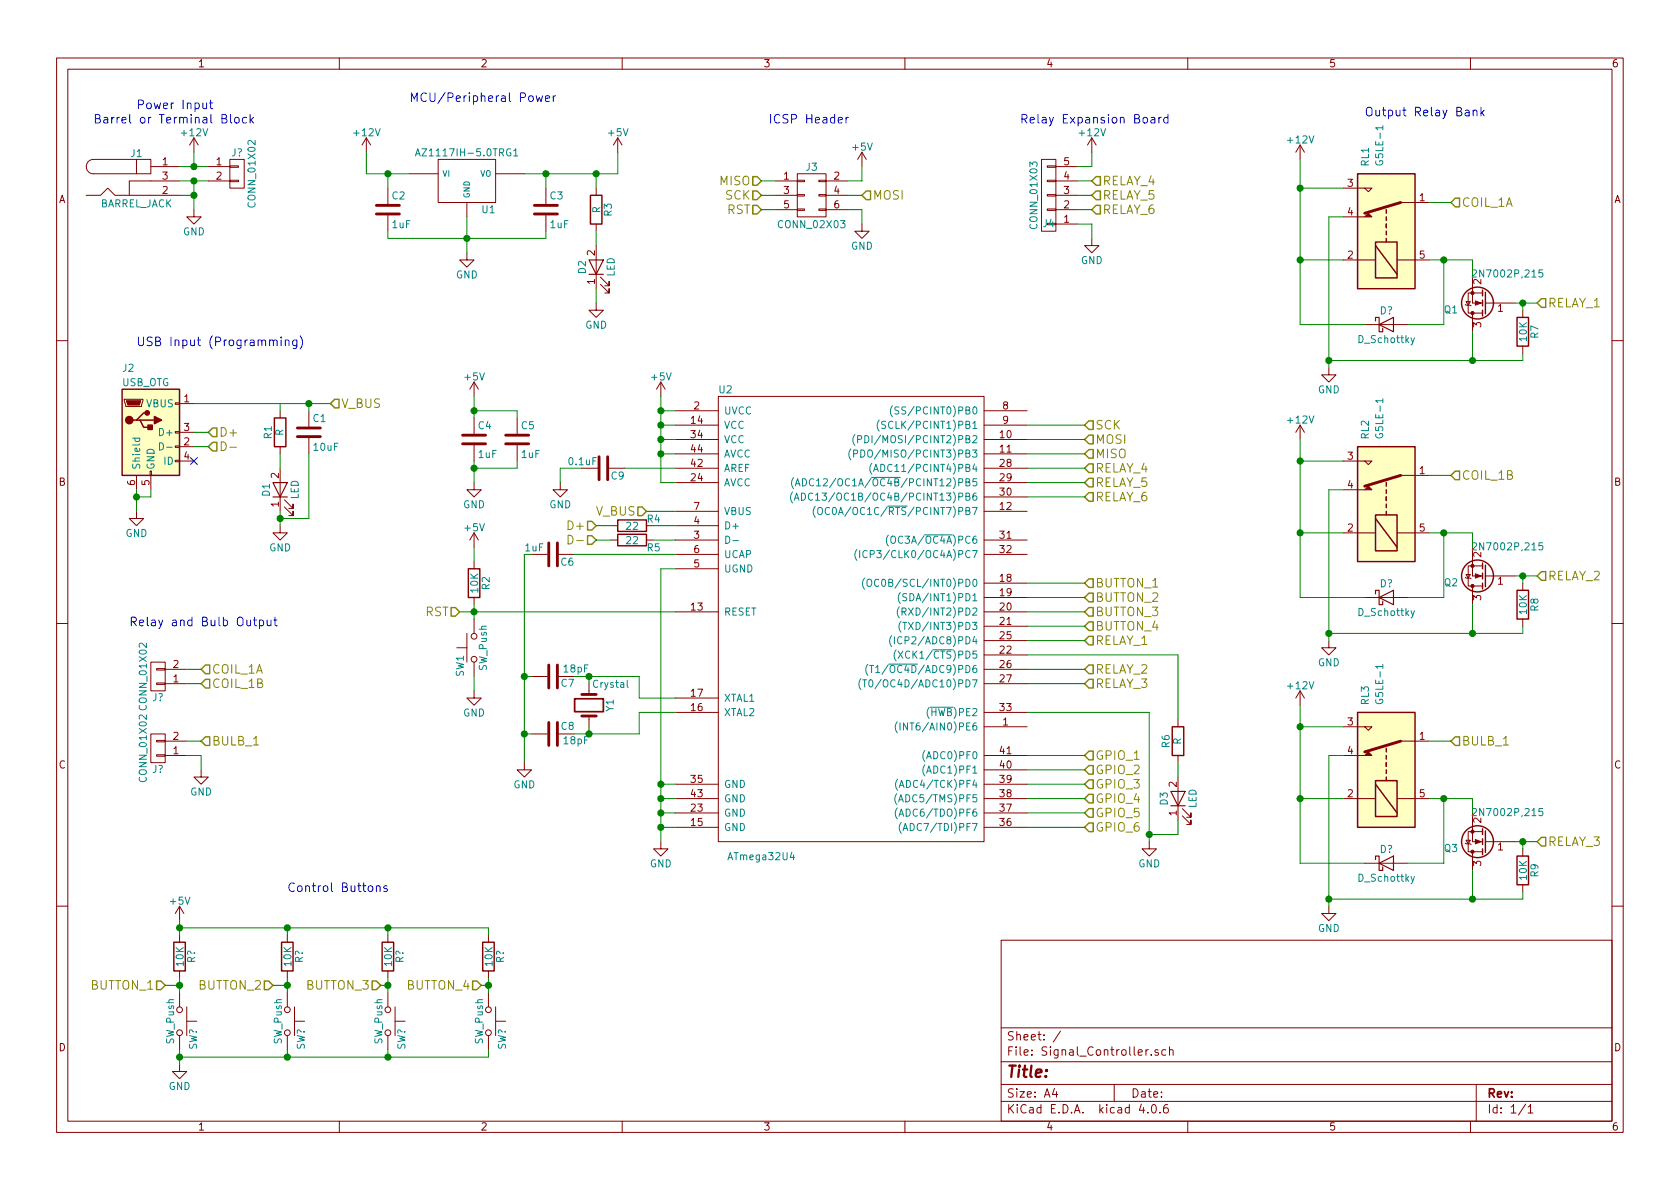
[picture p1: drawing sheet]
<svg xmlns="http://www.w3.org/2000/svg" width="297mm" height="210mm" viewBox="0 0 297 210" stroke-linecap="round" stroke-linejoin="round" font-family="sans-serif">
<g fill="none" stroke="#840000" stroke-width=".18">
<path d="M10 10.3h277v189.9h-277zM12 12.2h273v186.1h-273zM60 10.3v1.9M110 10.3v1.9M160 10.3v1.9M210 10.3v1.9M260 10.3v1.9M15.2 34.5h2.6l1.2-1.2 1.3 1.2h11.4M24.1 28.2h2.6v2.5h-2.6zM24.1 28.2h-7.6a1.27 1.27 0 0 0-1.2 1.3 1.27 1.27 0 0 0 1.2 1.2h7.6M26.7 29.5h5M31.7 32h-8.8v2.5"/>
<path d="M34.3 37.1v1.2h1.3l-1.3 1.3-1.3-1.3h1.3M34.3 24.4l-.8 1.2M34.3 24.4v2.5M34.3 24.4l.8 1.2M36.8 29.5h3.8M36.8 32h3.8M40.6 31.9h1.6v.2h-1.6zM40.6 29.3h1.6v.3h-1.6zM40.6 28.2h2.6v5.1h-2.6zM64.8 24.4l-.8 1.2M64.8 24.4v2.5M64.8 24.4l.7 1.2"/>
<path d="M68.6 33.3v2.8M68.6 38.1v2.8M72.4 30.7h5.1M77.5 28.2h10.1v7.6h-10.1zM82.5 35.8v2.5M87.6 30.7h5.1M96.5 33.3v2.8M96.5 38.1v2.8M105.4 33.3v1.2M105.4 39.6v1.3M109.2 24.4l-.7 1.2M109.2 24.4v2.5"/>
<path d="M109.2 24.4l.8 1.2M137.2 34.5h3.8M137.2 32h3.8M137.2 37.1h3.8M141 37h1.2v.2h-1.2zM141 34.4h1.2v.3h-1.2zM141 31.9h1.2v.2h-1.2zM141 30.7h5v7.6h-5zM144.8 37h1.2v.2h-1.2zM144.8 34.4h1.2v.3h-1.2zM144.8 31.9h1.2v.2h-1.2zM146 34.5h3.9"/>
<path d="M146 32h3.9M146 37.1h3.9M152.4 39.6v1.3h1.3l-1.3 1.3-1.3-1.3h1.3M152.4 26.9l-.8 1.3M152.4 26.9v2.6M152.4 26.9l.8 1.3M184.1 28.2h2.6v12.7h-2.6zM185.2 29.3h1.5v.3h-1.5zM185.2 31.9h1.5v.2h-1.5zM185.2 34.4h1.5v.3h-1.5zM185.2 37h1.5v.2h-1.5zM186.7 29.5h3.8"/>
<path d="M186.7 34.5h3.8M186.7 32h3.8M186.7 37.1h3.8M186.7 39.6h3.8M193 24.4l-.7 1.2M193 24.4v2.5M193 24.4l.8 1.2M229.9 25.6l-.8 1.3M229.9 25.6v2.6M229.9 25.6l.7 1.3M237.5 38.3h3.8M237.5 33.3h3.8"/>
<path d="M241.3 33.3h1.3l-.7 .6zM247.6 35.8h5.1M82.5 44.7v1.3h1.3l-1.3 1.2-1.2-1.2h1.2M105.4 53.6v1.3h1.3l-1.3 1.2-1.3-1.2h1.3M105.4 43.4v7.6M106.2 50.3l1.5 1.5v-.8v.8h-.8M106.2 49l1.5 1.5v-.7v.7h-.8M193 42.2v1.2h1.3l-1.3 1.3-1.2-1.3h1.2M237.5 46h5.7M241.3 57.4h7.6M247 46h5.7M259.1 53.8l.1 .2h.8l.1 .1"/>
<path d="M259.2 53.3h.8l-.4 .7zM260.3 48.5v5.1h1.8M260.3 55.4h1.8M260.3 55.4v3.3M262.1 51.8h-2.5v3.6h.7M262.6 53.6h5.4M269.2 54.9v1.2M10 60.2h2M22 70.6h3.3v.3l-.3 1h-2.8zM31 78.9h.7v.2h-.7zM31 76.3h.7v.3h-.7zM31 71.2h.7v.3h-.7z"/>
<path d="M31.7 71.4h2.6M31.7 79h2.6M31.7 76.4h2.6M49.5 72.6v1.3M49.5 79v1.3M54.6 72.6v2.8M54.6 77.5v2.8M83.8 67.6v2.5M83.8 73.9v2.8M83.8 78.7v2.8M83.8 67.6l-.7 1.2M83.8 67.6l.8 1.2"/>
<path d="M91.4 73.9v2.8M91.4 78.7v2.8M116.8 67.6l-.7 1.2M116.8 67.6v2.5M116.8 67.6l.8 1.2M119.4 72.6h7.6M119.4 75.2h7.6M119.4 77.7h7.6M127 70.1h47v78.7h-47zM174 72.6h7.6M174 75.2h7.6M174 77.7h7.6"/>
<path d="M229.9 75.2v2.5M229.9 75.2l-.8 1.2M229.9 75.2l.7 1.2M234.9 65v1.3h1.3l-1.3 1.3-1.2-1.3h1.2M269.2 61.2v1.3M285 60.2h2M24.1 90.4v1.3h1.3l-1.3 1.3-1.2-1.3h1.2M24.1 84.1v2.5M26.5 83.3h.3v.8h-.3zM26.7 84.1v2.5M31 81.4h.7v.3h-.7zM31.7 81.5h2.6"/>
<path d="M49.5 93v1.2h1.3l-1.3 1.3-1.2-1.3h1.2M49.5 82.8v7.6M50.3 89.7l1.5 1.5v-.8v.8h-.7M50.3 88.4l1.5 1.5v-.8v.8h-.7M83.8 85.3v1.3h1.3l-1.3 1.3-1.3-1.3h1.3M83.8 94.2v2.6M83.8 99.3v1.3M83.8 94.2l-.7 1.3M83.8 94.2l.8 1.3M94 98h2.8M98.8 98h2.8M99.1 85.3v1.3h1.2l-1.2 1.3-1.3-1.3h1.3"/>
<path d="M107.7 82.8h2.8M107.9 95.5h1.3M107.9 93h1.3M114.3 95.5h1.3M119.4 95.5h7.6M119.4 93h7.6M119.4 98h7.6M119.4 90.4h7.6M119.4 80.3h7.6M119.4 82.8h7.6M119.4 85.3h7.6M174 95.5h7.6"/>
<path d="M174 98h7.6M174 90.4h7.6M174 87.9h7.6M174 80.3h7.6M174 82.8h7.6M174 85.3h7.6M237.5 81.5h3.8M237.5 86.6h3.8M237.5 94.2h5.7M241.3 81.5h1.3l-.7 .7zM247 94.2h5.7M247.6 84.1h5.1"/>
<path d="M260.3 96.8v5h1.8M10 110.3h2M26.7 117.1h2.5v5.1h-2.5zM27.7 118.2h1.5v.3h-1.5zM29.2 118.4h3.8M80.8 114.5h1.7M82.5 112v5.1M83.8 105.7v1.2M83.8 109.5v2.5M83.8 117.1v2.5M94 119.6h2.8M119.4 100.6h7.6"/>
<path d="M119.4 108.2h7.6M174 108.2h7.6M174 110.7h7.6M174 115.8h7.6M174 113.3h7.6M174 118.4h7.6M174 103.1h7.6M174 105.7h7.6M234.9 113.3v1.2h1.3l-1.3 1.3-1.2-1.3h1.2M241.3 105.7h7.6M259.1 102.1l.1 .1h.8l.1 .2M259.2 101.6h.8l-.4 .6z"/>
<path d="M260.3 103.6v3.3M260.3 103.6h1.8M262.1 100.1h-2.5v3.5h.7M262.6 101.8h5.4M269.2 103.1v1.3M269.2 109.5v1.2M285 110.3h2M26.7 129.8h2.5v5.1h-2.5zM27.7 120.8h1.5v.2h-1.5zM27.7 130.9h1.5v.3h-1.5zM27.7 133.5h1.5v.2h-1.5zM29.2 133.6h3.8"/>
<path d="M29.2 120.9h3.8M29.2 131.1h3.8M35.6 136.1v1.3h1.2l-1.2 1.3-1.3-1.3h1.3M83.8 122.2v1.2h1.3l-1.3 1.3-1.3-1.3h1.3M92.7 134.9v1.2h1.3l-1.3 1.3-1.3-1.3h1.3M94 129.8h2.8M98.8 129.8h2.8M104.1 120.9v1.9M104.1 126.6v1.9M119.4 126h7.6M119.4 138.7h7.6M119.4 123.4h7.6"/>
<path d="M174 128.5h7.6M174 136.1h7.6M174 133.6h7.6M174 126h7.6M174 138.7h7.6M174 120.9h7.6M208.3 127.2v1.3M208.3 133.6v1.3M208.3 137.4v7.6M229.9 122.2v2.5M229.9 122.2l-.8 1.2M229.9 122.2l.7 1.2"/>
<path d="M237.5 128.5h3.8M237.5 133.6h3.8M241.3 128.5h1.3l-.7 .7zM247.6 131.1h5.1M116.8 148.8v1.3h1.3l-1.3 1.3-1.2-1.3h1.2M119.4 143.8h7.6M119.4 141.2h7.6M119.4 146.3h7.6M174 143.8h7.6M174 141.2h7.6M174 146.3h7.6M203.2 148.8v1.3h1.3l-1.3 1.3-1.3-1.3h1.3"/>
<path d="M209 144.3l1.6 1.5v-.8v.8h-.8M209 143l1.6 1.5v-.7v.7h-.8M237.5 141.2h5.7M241.3 152.6h7.6M247 141.2h5.7M259.1 149.1l.1 .1h.8l.1 .1M259.2 148.6h.8l-.4 .6zM260.3 143.8v5h1.8M260.3 150.6v3.3M260.3 150.6h1.8M262.1 147.1h-2.5v3.5h.7M262.6 148.8h5.4"/>
<path d="M269.2 150.1v1.3M269.2 156.5v1.2M10 160.2h2M31.7 160.3v2.5M31.7 165.3v1.3M31.7 171.7v1.3M31.7 175.5v2.5M31.7 160.3l-.7 1.2M31.7 160.3l.8 1.2M33 178v5.1M50.8 165.3v1.3M50.8 171.7v1.3"/>
<path d="M50.8 175.5v2.5M52.1 178v5.1M68.6 165.3v1.3M68.6 171.7v1.3M68.6 175.5v2.5M69.8 178v5.1M86.4 165.3v1.3M86.4 171.7v1.3M86.4 175.5v2.5M87.6 178v5.1M177 166.3h108v32h-108zM234.9 160.3v1.2h1.3l-1.3 1.3-1.2-1.3h1.2"/>
<path d="M285 160.2h2M31.7 188.2v1.3h1.3l-1.3 1.2-1.2-1.2h1.2M31.7 183.1v2.6M33 180.6h1.8M50.8 183.1v2.6M52.1 180.6h1.7M60 198.3v1.9M68.6 183.1v2.6M69.8 180.6h1.8M86.4 183.1v2.6M87.6 180.6h1.8M110 198.3v1.9"/>
<path d="M160 198.3v1.9M177 194.8h108M177 191.8h108M177 187.8h108M177 181.8h108M186.4 192.5l-.3 1h.9M186.8 193v1M187.5 182.3l-1.3 2M197 191.8v3M201.8 195.2l-.4 1.1h1M202.9 196.7v.1M203 185.6l-.4 .3"/>
<path d="M203.6 186.5v.1M203.8 195.4l.1-.1a.81 .81 0 0 1 .6 .6 .81 .81 0 0 1-.3 .8l-.1 .1a.8 .8 0 0 1-.6-.6 .8 .8 0 0 1 .3-.8zM204.8 185.7a.37 .37 0 0 0-.6 .1l.1 .2 .5 .2 .1 .1-.3 .3-.4-.1M205.1 196.7v.1M206.1 185.7l-.4-.1-.3 .3 .1 .6 .2 .1 .4-.1M206.4 195.3a.59 .59 0 0 0-.7 .7l.1 .7 .2 .1 .5-.1 .1-.5-.2-.2-.4-.1-.3 .3M206.8 185.7l.2-.1 .4 .1v.9M206.8 185.1v1.5M210 198.3v1.9M260 198.3v1.9M261 191.8v6.5M269.7 195.2l-1.2 2"/>
<path d="M270.2 195.8l.4-.5v1.5M270.2 196.8h.8"/>
<circle cx="83.8" cy="116.6" r=".51"/>
<circle cx="83.8" cy="112.5" r=".51"/>
<circle cx="31.8" cy="178.6" r=".51"/>
<circle cx="50.8" cy="178.6" r=".51"/>
<circle cx="68.6" cy="178.6" r=".51"/>
<circle cx="86.4" cy="178.6" r=".51"/>
<circle cx="31.8" cy="182.6" r=".51"/>
<circle cx="50.8" cy="182.6" r=".51"/>
<circle cx="68.6" cy="182.6" r=".51"/>
<circle cx="86.4" cy="182.6" r=".51"/>
</g>
<g fill="none" stroke="#008484" stroke-width=".18">
<path d="M73.5 27.6l.4-1.3 .4 1.3M73.6 27.2h.6M90.8 26.7l.4-.4v1.3M90.8 27.6h.7M244.5 22.2v.8M250.1 59.7l-.4 1.2-.2 .1M260.3 47.8l.5-.1 .2 .1 .1 .3-.8 .9h.8M272.7 47.7h-.6v.6l.2-.1 .4 .1v.6l-.1 .1-.5-.1M23.4 77.5h1.3M23.9 77.5v.3l.2 .3 .5-.1v-.5M28.2 78.3a.64 .64 0 0 1 .7 .6 .64 .64 0 0 1-.7 .7zM29.5 79.1h.9"/>
<path d="M150.4 79.4a1.51 1.51 0 0 0 0 1.9M151.2 76.8a1.51 1.51 0 0 0 0 2M151.6 77.7l.6-.1 .1-.5-.7-.1v1.3M152.2 79.6a.64 .64 0 0 1 .7 .6 .64 .64 0 0 1-.7 .6zM152.9 77a.64 .64 0 0 1 .7 .7 .64 .64 0 0 1-.7 .6zM155.4 74.3a1.51 1.51 0 0 0 0 1.9M156.6 74.5h-.5l-.2 .2 .1 .3 .5 .3v.3l-.1 .2-.5-.1M157.8 71.7a1.51 1.51 0 0 0 0 2M158.9 72h-.5l-.2 .2 .1 .3 .6 .2v.4l-.2 .1-.5-.1M244.5 70.5v.7M128.3 94.8a.64 .64 0 0 1 .7 .6 .64 .64 0 0 1-.7 .7zM129.6 95.6h1"/>
<path d="M140.1 87a1.51 1.51 0 0 0 0 1.9M140.3 84.4a1.51 1.51 0 0 0 0 2M140.4 88.5l.4-1.3 .5 1.3M140.6 88.1h.5M140.6 85.9l.4-1.2 .5 1.2M140.7 85.5h.6M141.7 87.2a.64 .64 0 0 1 .7 .6 .64 .64 0 0 1-.7 .7zM141.9 84.7a.64 .64 0 0 1 .7 .6 .64 .64 0 0 1-.7 .6zM143.7 87.3a.5 .5 0 0 0-.6 0 .5 .5 0 0 0-.2 .6l.1 .4a.41 .41 0 0 0 .7 0M143.9 84.8a.5 .5 0 0 0-.7 0 .5 .5 0 0 0-.1 .6l.1 .3a.41 .41 0 0 0 .7 .1M144.1 89.5a1.51 1.51 0 0 0 0 2M144.6 89.9l.3-.2 .3 .1a.83 .83 0 0 1-.1 1.2 .44 .44 0 0 1-.5-.4z"/>
<path d="M146.7 89.8a.5 .5 0 0 0-.7 0 .5 .5 0 0 0-.1 .6l.1 .4a.41 .41 0 0 0 .7 .1M150.9 80.2h.6l.1-.5-.7-.1v1.2M151.5 97.1a1.51 1.51 0 0 0 0 2M152 97.4v1.2M153.3 97.5a.5 .5 0 0 0-.6 0 .5 .5 0 0 0-.1 .6l.1 .3a.41 .41 0 0 0 .6 .1M154.1 84.4h5.1M154.2 81.9a1.51 1.51 0 0 0 0 2M154.5 83.4l.4-1.3 .4 1.3M154.6 83h.6M156.9 89.5h3.5M157.1 94.6a1.51 1.51 0 0 0 0 2M157.6 95l.2-.2 .4 .1a.83 .83 0 0 1-.2 1.2 .44 .44 0 0 1-.5-.4z"/>
<path d="M163.5 94.6h4.9M260.3 96.1l.5-.1 .2 .1 .1 .2-.8 1h.8M272.7 96h-.6v.6l.2-.1 .4 .1v.5l-.1 .2-.5-.2M152.9 102.2a1.51 1.51 0 0 0 0 2M153.3 102.6l.3-.2 .3 .1a.83 .83 0 0 1-.1 1.2 .44 .44 0 0 1-.5-.4zM153.4 117.5a1.51 1.51 0 0 0 0 1.9M153.7 117.7h.8M154.1 117.7v1.2M154.8 118l.4-.3v1.2M154.8 118.9h.7M157.1 117.4h5.1M157.7 112.4a1.51 1.51 0 0 0 0 1.9"/>
<path d="M158.1 112.6v1.3M158.4 114.9a1.51 1.51 0 0 0 0 2M158.8 115.1l.8 1.3M159 107.3a1.51 1.51 0 0 0 0 2M159.2 104.8a1.51 1.51 0 0 0 0 1.9M159.3 109.8a1.51 1.51 0 0 0 0 2M159.5 108.2l.6-.1v-.5l-.6-.1v1.3M159.6 110.1h.7M159.6 115.1l-.8 1.3M159.8 108.2l.4 .6M160 110.1v1.2M160.3 105l-.6 .1v.4l.5 .2 .1 .3-.2 .2h-.5"/>
<path d="M164.9 114.9h3.5M244.5 117.5v.7M250.1 108l-.4 1.2-.2 .1M110.9 120.3v1.1l.2 .2M152.2 120a1.51 1.51 0 0 0 0 2M152.5 120.2h.7M152.9 120.2v1.3M153.7 120.3l.2-.1a.67 .67 0 0 1 .4 .6 .67 .67 0 0 1-.4 .7l-.2-.1-.1-.4zM158.6 127.6a1.51 1.51 0 0 0 0 2M158.7 137.8a1.51 1.51 0 0 0 0 1.9M159 139.3l.4-1.3 .4 1.3M159.1 127.8v1.3"/>
<path d="M163.5 135.2a1.51 1.51 0 0 0 0 2M163.5 132.7a1.51 1.51 0 0 0 0 2M164.5 125.1h4M158.6 140.3a1.51 1.51 0 0 0 0 2M158.6 142.9a1.51 1.51 0 0 0 0 1.9M158.9 141.8l.4-1.3 .4 1.3M159 144.3l.4-1.2 .4 1.2M159 141.4h.6M159.4 145.4a1.51 1.51 0 0 0 0 2M159.7 146.9l.4-1.3 .4 1.3M159.8 146.5h.6M250.1 155l-.4 1.2-.2 .1"/>
<path d="M260.3 143.1l.5-.1 .2 .1 .1 .2-.8 .9h.8M272.7 143h-.6v.6l.2-.1 .4 .1v.5l-.1 .1-.5-.1"/>
</g>
<g fill="none" stroke="#008400" stroke-width=".18">
<path d="M31.7 34.5h2.6M31.7 32h5.1M31.7 29.5h5.1M34.3 26.9v2.6M34.3 32v5.1M64.8 26.9v3.8h7.6M68.6 30.7v2.6M82.5 38.3v6.4M96.5 30.7v2.6M105.4 30.7v2.6M109.2 26.9v3.8h-16.5M134.6 34.5h2.6"/>
<path d="M134.6 32h2.6M134.6 37.1h2.6M149.9 34.5h2.5M149.9 37.1h2.5v2.5M152.4 29.5v2.5h-2.5M190.5 34.5h2.5M190.5 32h2.5M190.5 37.1h2.5M190.5 39.6h2.5v2.6M193 26.9v2.6h-2.5M229.9 33.3h7.6M229.9 28.2v29.2h11.4"/>
<path d="M237.5 38.3h-2.6v26.7M252.7 35.8h3.8M68.6 40.9v1.3h27.9v-1.3M105.4 40.9v2.5M105.4 51v2.6M229.9 46h7.6M252.7 46h7.6v2.5M255.3 46v11.4h-6.4M260.3 58.7v5M268 53.6h3.8M269.2 53.6v1.3M34.3 76.4h2.5"/>
<path d="M34.3 79h2.5M34.3 71.4h24.1M49.5 71.4v1.2M54.6 71.4v1.2M83.8 70.1v3.8M83.8 72.6h7.6v1.3M116.8 70.1v15.2h2.6M116.8 72.6h2.6M116.8 75.2h2.6M116.8 77.7h2.6M181.6 75.2h10.2M181.6 77.7h10.2"/>
<path d="M229.9 77.7v28h11.4M269.2 62.5v1.2h-34.3M24.1 86.6v3.8M26.7 86.6v1.3h-2.6M49.5 80.3v2.5M49.5 90.4v2.6M54.6 80.3v11.4h-5.1M83.8 81.5v3.8M83.8 96.8v2.5M91.4 81.5v1.3h-7.6M92.7 98v36.9M101.6 98h17.8"/>
<path d="M102.9 82.8h-3.8v2.5M105.4 93h2.5M105.4 95.5h2.5M110.5 82.8h8.9M114.3 90.4h5.1M115.6 93h3.8M115.6 95.5h3.8M116.8 80.3h2.6M181.6 87.9h10.2M181.6 85.3h10.2M181.6 80.3h10.2M181.6 82.8h10.2"/>
<path d="M229.9 81.5h7.6M229.9 94.2h7.6M237.5 86.6h-2.6v26.7M252.7 84.1h3.8M252.7 94.2h7.6v2.6M255.3 94.2v11.5h-6.4M33 118.4h2.6M81.3 108.2h38.1M83.8 106.9v2.6M83.8 119.6v2.6M92.7 119.6h1.3M101.6 119.6h11.4v3.8h6.4"/>
<path d="M104.1 119.6v1.3M119.4 100.6h-2.6v48.2M181.6 108.2h10.2M181.6 118.4h10.2M181.6 113.3h10.2M181.6 115.8h26.7v11.4M181.6 103.1h10.2M181.6 105.7h10.2M181.6 110.7h10.2M260.3 106.9v5.1M268 101.8h3.8M269.2 101.8v1.3"/>
<path d="M269.2 110.7v1.3h-34.3M33 133.6h2.6v2.5M33 131.1h2.6M33 120.9h2.6M92.7 129.8h1.3M104.1 128.5v1.3M116.8 138.7h2.6M119.4 126h-6.4v3.8h-11.4M181.6 138.7h10.2M181.6 126h21.6v22.8M181.6 133.6h10.2M181.6 120.9h10.2"/>
<path d="M181.6 136.1h10.2M208.3 134.9v2.5M229.9 128.5h7.6M229.9 124.7v27.9h11.4M237.5 133.6h-2.6v26.7M252.7 131.1h3.8M116.8 146.3h2.6M116.8 141.2h2.6M116.8 143.8h2.6M181.6 146.3h10.2M181.6 141.2h10.2M181.6 143.8h10.2"/>
<path d="M208.3 145v2.6h-5.1M229.9 141.2h7.6M252.7 141.2h7.6v2.6M255.3 141.2v11.4h-6.4M260.3 153.9v5.1M268 148.8h3.8M269.2 148.8v1.3M269.2 157.7v1.3h-34.3M29.2 174.2h2.5M31.7 162.8v2.5M31.7 173v2.5M31.7 164.1h54.7v1.2"/>
<path d="M48.3 174.2h2.5M50.8 164.1v1.2M50.8 173v2.5M67.3 174.2h1.3M68.6 164.1v1.2M68.6 173v2.5M85.1 174.2h1.3M86.4 173v2.5M31.7 185.7v2.5M50.8 185.7v1.2M68.6 185.7v1.2M86.4 185.7v1.2h-54.7"/>
</g>
<g fill="#008400" stroke="#008400" stroke-width=".25">
<circle cx="116.8" cy="146.3" r=".51"/>
<circle cx="116.8" cy="141.2" r=".51"/>
<circle cx="116.8" cy="143.8" r=".51"/>
<circle cx="24.1" cy="87.9" r=".51"/>
<circle cx="96.5" cy="30.7" r=".51"/>
<circle cx="68.6" cy="30.7" r=".51"/>
<circle cx="82.6" cy="42.2" r=".51"/>
<circle cx="105.4" cy="30.7" r=".51"/>
<circle cx="34.3" cy="34.5" r=".51"/>
<circle cx="83.8" cy="108.2" r=".51"/>
<circle cx="116.8" cy="138.7" r=".51"/>
<circle cx="116.8" cy="72.6" r=".51"/>
<circle cx="116.8" cy="75.2" r=".51"/>
<circle cx="116.8" cy="77.7" r=".51"/>
<circle cx="116.8" cy="80.3" r=".51"/>
<circle cx="104.1" cy="119.6" r=".51"/>
<circle cx="104.1" cy="129.8" r=".51"/>
<circle cx="92.7" cy="129.8" r=".51"/>
<circle cx="92.7" cy="119.6" r=".51"/>
<circle cx="49.5" cy="91.7" r=".51"/>
<circle cx="54.6" cy="71.4" r=".51"/>
<circle cx="83.8" cy="82.8" r=".51"/>
<circle cx="83.8" cy="72.6" r=".51"/>
<circle cx="235" cy="63.7" r=".51"/>
<circle cx="260.3" cy="63.7" r=".51"/>
<circle cx="269.2" cy="53.6" r=".51"/>
<circle cx="260.3" cy="159" r=".51"/>
<circle cx="235" cy="159" r=".51"/>
<circle cx="269.2" cy="101.8" r=".51"/>
<circle cx="269.2" cy="148.8" r=".51"/>
<circle cx="235" cy="112" r=".51"/>
<circle cx="260.3" cy="112" r=".51"/>
<circle cx="203.2" cy="147.6" r=".51"/>
<circle cx="31.8" cy="174.2" r=".51"/>
<circle cx="31.8" cy="186.9" r=".51"/>
<circle cx="50.8" cy="174.2" r=".51"/>
<circle cx="31.8" cy="164.1" r=".51"/>
<circle cx="68.6" cy="174.2" r=".51"/>
<circle cx="86.4" cy="174.2" r=".51"/>
<circle cx="50.8" cy="186.9" r=".51"/>
<circle cx="50.8" cy="164.1" r=".51"/>
<circle cx="68.6" cy="186.9" r=".51"/>
<circle cx="68.6" cy="164.1" r=".51"/>
<circle cx="34.3" cy="29.5" r=".51"/>
<circle cx="34.3" cy="32" r=".51"/>
<circle cx="229.9" cy="46" r=".51"/>
<circle cx="255.3" cy="46" r=".51"/>
<circle cx="229.9" cy="94.2" r=".51"/>
<circle cx="229.9" cy="141.2" r=".51"/>
<circle cx="255.3" cy="141.2" r=".51"/>
<circle cx="255.3" cy="94.2" r=".51"/>
<circle cx="229.9" cy="33.3" r=".51"/>
<circle cx="229.9" cy="81.5" r=".51"/>
<circle cx="229.9" cy="128.5" r=".51"/>
</g>
<g fill="#ffffc2" stroke="#ffffc2" stroke-width=".18">
<path d="M21.6 68.8h10.1v15.3h-10.1z"/>
<path d="M240 30.7h10.2v20.3h-10.2z"/>
<path d="M240 79h10.2v20.3h-10.2z"/>
<path d="M240 126h10.2v20.3h-10.2z"/>
</g>
<g fill="none" stroke="#840000" stroke-width=".25">
<path d="M104.4 34.5h2v5.1h-2zM240 30.7h10.2v20.3h-10.2zM245.1 37.1v.6M245.1 38.3v.7M245.1 39.6v.7M243.2 42.8h3.8v6.3h-3.8zM243.2 43.4l3.8 5.1M245.1 40.9v.6M245.1 42.2v.6M262.1 51.3v1M262.1 53.1v1M262.1 54.9v1"/>
<path d="M262.6 51.7v3.8M268.2 56.1h2.1v5.1h-2.1zM21.6 68.8h10.1v15.3h-10.1zM24.1 74.3h.7l.6 1.3h1.3M24.8 74.3h2.5M26 73h-.6l-1.3 1.3h-.6M48.5 73.9h2v5.1h-2zM240 79h10.2v20.3h-10.2zM109.2 91.9h5.1v2.1h-5.1zM109.2 94.5h5.1v2h-5.1zM243.2 91.1h3.8v6.3h-3.8zM243.2 91.7l3.8 5.1"/>
<path d="M245.1 85.3v.7M245.1 86.6v.6M245.1 87.9v.6M245.1 89.1v.7M245.1 90.4v.7M262.1 99.6v1M262.6 99.9v3.9M82.8 100.6h2v5.1h-2zM262.1 101.3v1.1M262.1 103.1v1M268.2 104.4h2.1v5.1h-2.1zM207.3 128.5h2v5.1h-2z"/>
<path d="M240 126h10.2v20.3h-10.2zM243.2 138h3.8v6.4h-3.8zM243.2 138.7l3.8 5.1M245.1 132.3v.7M245.1 133.6v.6M245.1 134.9v.6M245.1 136.1v.7M245.1 137.4v.6M262.1 146.6v1M262.1 148.3v1M262.1 150.1v1M262.6 146.9v3.8"/>
<path d="M268.2 151.4h2.1v5.1h-2.1zM30.7 166.6h2.1v5.1h-2.1zM49.8 166.6h2v5.1h-2zM67.6 166.6h2v5.1h-2zM85.3 166.6h2.1v5.1h-2.1z"/>
<circle cx="261.2" cy="53.6" r="2.82"/>
<circle cx="261.2" cy="101.8" r="2.82"/>
<circle cx="261.2" cy="148.8" r="2.82"/>
</g>
<g fill="#840000" stroke="#840000" stroke-width=".25">
<path d="M26.2 75.2h.7v.7h-.7z"/>
<path d="M27.3 73.7l1.3 .6-1.3 .6z"/>
<circle cx="22.9" cy="74.3" r=".63"/>
<circle cx="26" cy="73" r=".38"/>
</g>
<g fill="#840000" stroke="#840000" stroke-width=".18">
<path d="M22.4 70.9h2.5l-.3 .7h-2z"/>
<path d="M241.3 38.3l.6-.6 .7 .6z"/>
<path d="M241.3 86.6l.6-.6 .7 .6z"/>
<path d="M241.3 133.6l.6-.6 .7 .6z"/>
<path d="M260.9 53.2l1 .4-1 .4z"/>
<path d="M260.9 101.5l1 .3-1 .4z"/>
<path d="M260.9 148.5l1 .3-1 .4z"/>
<circle cx="260.4" cy="51.8" r=".28"/>
<circle cx="260.4" cy="55.4" r=".28"/>
<circle cx="260.4" cy="100.1" r=".28"/>
<circle cx="260.4" cy="103.6" r=".28"/>
<circle cx="260.4" cy="147.1" r=".28"/>
<circle cx="260.4" cy="150.6" r=".28"/>
</g>
<g fill="none" stroke="#840000" stroke-width=".51">
<path d="M66.5 37.8h4.1M66.5 36.3h4.1M94.5 37.8h4.1M94.5 36.3h4.1M247.6 35.8l-6.3 1.9M52.6 77.2h4M52.6 75.7h4M81.8 78.5h4.1M81.8 77h4.1M89.4 78.5h4.1M89.4 77h4.1M97 96v4.1"/>
<path d="M98.6 96v4.1M105.9 80.8v4M107.4 80.8v4M247.6 84.1l-6.3 1.9M97 117.6v4.1M98.6 117.6v4.1M97 127.8v4M98.6 127.8v4M102.9 122.8h2.5M102.9 126.6h2.5M247.6 131.1l-6.3 1.9"/>
</g>
<path d="M104.1 46h2.6l-1.3 2.5zM104.1 48.5h2.6M243.2 56.8v-.7h.6v2.6h.7v-.7M243.8 57.4l2.6-1.3v2.6zM48.3 85.3h2.5l-1.3 2.6zM48.3 87.9h2.5M243.2 105v-.6h.6v2.5h.7v-.6M243.8 105.7l2.6-1.3v2.5zM207 139.9h2.5l-1.2 2.6zM207 142.5h2.5M243.2 152v-.6h.6v2.5h.7v-.6M243.8 152.6l2.6-1.2v2.5z" fill="none" stroke="#840000" stroke-width=".2"/>
<g fill="none" stroke="#0000c2" stroke-width=".18">
<path d="M35.9 18.2v.8a.38 .38 0 0 0 .6 .1M36.5 18.2v1M37 18.2h.6M37.2 17.7v1.3l.4 .2M94.8 16.9l.3 1.1 .3-.8 .3 .8 .2-1.1M96.4 17.4l.8-.1-.1-.3-.4-.1-.3 .3 .1 .7h.6M97.8 16.9v1.1M98.2 16.9l-.2 .1-.2 .2M260.5 19.6h.1a.36 .36 0 0 1 .5 .1v.8M260.5 19.5v1M261.8 19v1.5M262 19.9l.4 .6"/>
<path d="M262.4 19.5l-.6 .6M39.2 21l.7-.1 .2-.2-.1-.3-.2-.2h-.6v1.6h.6l.3-.3v-.2l-.3-.3M40.8 20.2v1.4l.2 .2M41.6 20.9l.2-.2 .4 .2 .1 .6-.2 .2-.3 .1-.2-.2zM43.6 20.8a.48 .48 0 0 0-.7 .1v.7a.48 .48 0 0 0 .7 .1M44.2 20.2v1.6M44.4 21.2l.4 .6M44.8 20.7l-.6 .6M149.6 20.7v1.1M150 20.7l-.3 .1-.1 .3M203.5 20.8h.6l.1 1M204.2 21.1l-.5 .1a.3 .3 0 0 0-.3 .3 .3 .3 0 0 0 .3 .3l.5-.1"/>
<path d="M204.9 20.7v1.1M205.3 20.7l-.2 .1-.2 .3M206.5 20.8a.48 .48 0 0 0-.7 .1v.7a.48 .48 0 0 0 .7 .1M206.5 20.2v1.6M49.7 59.6v.2M53.1 59.4a1.75 1.75 0 0 1 0 2.3M49.7 60.1v1M50.4 60.3l.1-.1a.36 .36 0 0 1 .6 .1v.8M50.4 60.1v1M52.5 60.1v1.3l-.3 .2h-.4M52.5 60.2a.48 .48 0 0 0-.7 .1v.7a.48 .48 0 0 0 .7 .1M44.8 109.6h.6"/>
<path d="M45 109.1v1.4l.4 .2M45.9 109.7a.48 .48 0 0 1 .6 .1v.7a.48 .48 0 0 1-.6 .1M45.9 109.6v1.6M47.2 109.6v.9a.38 .38 0 0 0 .7 0M47.9 109.6v1.1M48.4 109.6h.6M48.6 109.1v1.4l.4 .2M66.5 156.8l.1-.1a.36 .36 0 0 1 .6 .2v.8M66.5 156.6v1.1M68.4 156.7l-.3-.1-.3 .3 .1 .2 .5 .1v.4h-.6"/>
</g>
<g fill="none" stroke="#848400" stroke-width=".25">
<path d="M133.1 31.2h.8l.7 .8-.7 .8h-.8zM133.1 33.8h.8l.7 .7-.7 .8h-.8zM133.1 36.3h.8l.7 .8-.7 .7h-.8zM153.2 33.8h.7v1.5h-.7l-.8-.8zM193.8 31.2h.8v1.6h-.8l-.8-.8zM193.8 33.8h.8v1.5h-.8l-.8-.8zM193.8 36.3h.8v1.5h-.8l-.8-.7zM256.5 35.8l.8-.8h.8v1.6h-.8zM272.5 52.8h.8v1.6h-.8l-.7-.8zM37.6 75.7h.8v1.5h-.8l-.8-.8zM37.6 78.2h.8v1.6h-.8l-.8-.8zM58.4 71.4l.8-.8h.7v1.5h-.7z"/>
<path d="M191.8 77.7l.7-.7h.8v1.5h-.8zM192.5 79.5h.8v1.5h-.8l-.7-.7zM192.5 74.4h.8v1.5h-.8l-.7-.7zM103.9 92.2h.7l.8 .8-.8 .7h-.7zM103.9 94.7h.7l.8 .8-.8 .8h-.7zM112.8 89.7h.7l.8 .7-.8 .8h-.7zM191.8 85.3l.7-.7h.8v1.5h-.8zM192.5 82h.8v1.6h-.8l-.7-.8zM192.5 87.1h.8v1.5h-.8l-.7-.7zM256.5 84.1l.8-.8h.8v1.5h-.8zM36.3 117.6h.8v1.5h-.8l-.7-.7zM79.8 107.4h.7l.8 .8-.8 .8h-.7z"/>
<path d="M191.8 113.3l.7-.8h.8v1.5h-.8zM191.8 108.2l.7-.8h.8v1.6h-.8zM192.5 117.6h.8v1.5h-.8l-.7-.7zM192.5 102.4h.8v1.5h-.8l-.7-.8zM192.5 104.9h.8v1.5h-.8l-.7-.7zM192.5 110h.8v1.5h-.8l-.7-.8zM272.5 101.1h.8v1.5h-.8l-.7-.8zM36.3 120.1h.8v1.6h-.8l-.7-.8zM36.3 130.3h.8v1.5h-.8l-.7-.7zM191.8 136.1l.7-.7h.8v1.5h-.8zM192.5 120.1h.8v1.6h-.8l-.7-.8zM192.5 132.8h.8v1.6h-.8l-.7-.8z"/>
<path d="M192.5 137.9h.8v1.5h-.8l-.7-.7zM257.3 130.3h.8v1.5h-.8l-.8-.7zM191.8 146.3l.7-.8h.8v1.6h-.8zM192.5 140.5h.8v1.5h-.8l-.7-.8zM192.5 143h.8v1.5h-.8l-.7-.7zM272.5 148.1h.8v1.5h-.8l-.7-.8zM27.7 173.5h.7l.8 .7-.8 .8h-.7zM46.7 173.5h.8l.8 .7-.8 .8h-.8zM65.8 173.5h.7l.8 .7-.8 .8h-.7zM83.6 173.5h.7l.8 .7-.8 .8h-.7z"/>
</g>
<path d="M39.1 78.2a.77 .77 0 0 1 .9 .7 .77 .77 0 0 1-.9 .8zM40.6 79.1h1.2M100.4 94.7a.77 .77 0 0 1 .9 .7 .77 .77 0 0 1-.9 .8zM102 95.6h1.1M44.8 131.7h.9M265.8 131.7h.9" fill="none" stroke="#848400" stroke-width=".18"/>
<path d="M33.7 80.9l1.2 1.2M34.9 80.9l-1.2 1.2" fill="none" stroke="#000084" stroke-width=".18"/>
<path d="M101.6 123.6h5.1v2.3h-5.1z" fill="none" stroke="#840000" stroke-width=".3"/>
<text font-size="2.8" fill="#840000" x="178" y="190.5">Title:</text>
<g font-size="2.1" fill="#0000c2">
<text x="16.5" y="21.8">Barrel or Terminal Block</text>
<text x="24.1" y="19.3">Power Input</text>
<text x="72.4" y="18">MCU/Peripheral Power</text>
<text x="135.9" y="21.8">ICSP Header</text>
<text x="180.3" y="21.8">Relay Expansion Board</text>
<text x="241.3" y="20.6">Output Relay Bank</text>
<text x="24.1" y="61.2">USB Input (Programming)</text>
<text x="22.9" y="110.7">Relay and Bulb Output</text>
<text x="50.8" y="157.7">Control Buttons</text>
</g>
<g font-size="2.1" fill="#848400">
<text x="127.3" y="32.8">MISO</text>
<text x="128.2" y="35.3">SCK</text>
<text x="154.3" y="35.3">MOSI</text>
<text x="195" y="32.8">RELAY_4</text>
<text x="195" y="35.3">RELAY_5</text>
<text x="128.4" y="37.8">RST</text>
<text x="195" y="37.8">RELAY_6</text>
<text x="258.5" y="36.6">COIL_1A</text>
<text x="273.7" y="54.4">RELAY_1</text>
<text x="38.8" y="77.2">D+</text>
<text x="60.4" y="72.1">V_BUS</text>
<text x="193.7" y="75.9">SCK</text>
<text x="193.7" y="83.6">RELAY_4</text>
<text x="193.7" y="78.5">MOSI</text>
<text x="193.7" y="81">MISO</text>
<text x="193.7" y="86.1">RELAY_5</text>
<text x="193.7" y="88.6">RELAY_6</text>
<text x="258.5" y="84.8">COIL_1B</text>
<text x="100.7" y="93.7">D+</text>
<text x="105.3" y="91.2">V_BUS</text>
<text x="193.7" y="103.9">BUTTON_1</text>
<text x="193.7" y="106.4">BUTTON_2</text>
<text x="273.7" y="102.6">RELAY_2</text>
<text x="75.1" y="109">RST</text>
<text x="193.7" y="109">BUTTON_3</text>
<text x="193.7" y="111.5">BUTTON_4</text>
<text x="37.5" y="119.1">COIL_1A</text>
<text x="193.7" y="119.1">RELAY_2</text>
<text x="193.7" y="114">RELAY_1</text>
<text x="37.5" y="121.7">COIL_1B</text>
<text x="193.7" y="121.7">RELAY_3</text>
<text x="37.5" y="131.8">BULB_1</text>
<text x="258.5" y="131.8">BULB_1</text>
<text x="193.7" y="134.4">GPIO_1</text>
<text x="193.7" y="136.9">GPIO_2</text>
<text x="193.7" y="139.4">GPIO_3</text>
<text x="193.7" y="142">GPIO_4</text>
<text x="193.7" y="144.5">GPIO_5</text>
<text x="193.7" y="147.1">GPIO_6</text>
<text x="273.7" y="149.6">RELAY_3</text>
<text x="16.1" y="175">BUTTON_1</text>
<text x="35.1" y="175">BUTTON_2</text>
<text x="54.2" y="175">BUTTON_3</text>
<text x="72" y="175">BUTTON_4</text>
</g>
<g font-size="2.1" fill="#840000">
<text x="178" y="184">Sheet: /</text>
<text x="178" y="186.7">File: Signal_Controller.sch</text>
<text x="178" y="196.9">KiCad E.D.A. kicad 4.0.6</text>
<text x="178" y="194.1">Size: A4</text>
<text x="200" y="194.1">Date:</text>
<text x="263" y="194.1">Rev:</text>
<text x="263" y="196.9">Id: 1/1</text>
</g>
<g font-size="1.8" fill="#840000">
<text x="35" y="11.9">1</text>
<text x="85" y="11.9">2</text>
<text x="135" y="11.9">3</text>
<text x="185" y="11.9">4</text>
<text x="235" y="11.9">5</text>
<text x="285" y="11.9">6</text>
<text x="28.7" y="29.2">1</text>
<text x="38.3" y="29.2">1</text>
<text x="188.1" y="29.2">5</text>
<text x="10.4" y="35.9">A</text>
<text x="28.7" y="34.3">2</text>
<text x="28.7" y="31.7">3</text>
<text x="38.3" y="31.7">2</text>
<text x="138.6" y="31.7">1</text>
<text x="138.6" y="34.3">3</text>
<text x="147.5" y="31.7">2</text>
<text x="147.5" y="34.3">4</text>
<text x="188.1" y="34.3">3</text>
<text x="188.1" y="31.7">4</text>
<text x="238.3" y="33">3</text>
<text x="251" y="35.6">1</text>
<text x="285.4" y="35.9">A</text>
<text x="138.6" y="36.8">5</text>
<text x="147.5" y="36.8">6</text>
<text x="188.1" y="39.4">1</text>
<text x="188.1" y="36.8">2</text>
<text x="238.3" y="38.1">4</text>
<text x="105.2" y="45.2" transform="rotate(-90 105.2 45.2)">2</text>
<text x="238.3" y="45.7">2</text>
<text x="251" y="45.7">5</text>
<text x="105.2" y="50.3" transform="rotate(-90 105.2 50.3)">1</text>
<text x="261.9" y="50.3" transform="rotate(-90 261.9 50.3)">2</text>
<text x="261.9" y="57.9" transform="rotate(-90 261.9 57.9)">3</text>
<text x="264.8" y="55.1">1</text>
<text x="32.5" y="71.1">1</text>
<text x="32.5" y="76.2">3</text>
<text x="122.2" y="74.9">14</text>
<text x="122.2" y="77.5">34</text>
<text x="122.7" y="72.4">2</text>
<text x="176.8" y="77.5">10</text>
<text x="177.3" y="72.4">8</text>
<text x="177.3" y="74.9">9</text>
<text x="32.5" y="78.7">2</text>
<text x="32.5" y="81.3">4</text>
<text x="122.2" y="82.5">42</text>
<text x="122.2" y="80">44</text>
<text x="176.8" y="80">11</text>
<text x="176.8" y="82.5">28</text>
<text x="238.3" y="81.3">3</text>
<text x="251" y="83.8">1</text>
<text x="10.4" y="85.9">B</text>
<text x="23.9" y="85.8" transform="rotate(-90 23.9 85.8)">6</text>
<text x="26.4" y="85.8" transform="rotate(-90 26.4 85.8)">5</text>
<text x="49.3" y="89.6" transform="rotate(-90 49.3 89.6)">1</text>
<text x="49.3" y="84.6" transform="rotate(-90 49.3 84.6)">2</text>
<text x="122.2" y="85.1">24</text>
<text x="176.8" y="87.6">30</text>
<text x="176.8" y="85.1">29</text>
<text x="238.3" y="86.4">4</text>
<text x="285.4" y="85.9">B</text>
<text x="122.7" y="95.2">3</text>
<text x="122.7" y="92.7">4</text>
<text x="122.7" y="90.2">7</text>
<text x="176.8" y="95.2">31</text>
<text x="176.8" y="90.2">12</text>
<text x="238.3" y="94">2</text>
<text x="251" y="94">5</text>
<text x="122.7" y="100.3">5</text>
<text x="122.7" y="97.8">6</text>
<text x="176.8" y="97.8">32</text>
<text x="261.9" y="98.5" transform="rotate(-90 261.9 98.5)">2</text>
<text x="122.2" y="107.9">13</text>
<text x="176.8" y="107.9">20</text>
<text x="176.8" y="102.9">18</text>
<text x="176.8" y="105.4">19</text>
<text x="261.9" y="106.1" transform="rotate(-90 261.9 106.1)">3</text>
<text x="264.8" y="103.4">1</text>
<text x="176.8" y="110.5">21</text>
<text x="176.8" y="113">25</text>
<text x="30.6" y="118.1">2</text>
<text x="176.8" y="115.6">22</text>
<text x="176.8" y="118.1">26</text>
<text x="30.6" y="120.6">1</text>
<text x="122.2" y="125.7">16</text>
<text x="122.2" y="123.2">17</text>
<text x="176.8" y="125.7">33</text>
<text x="176.8" y="120.6">27</text>
<text x="30.6" y="130.8">2</text>
<text x="177.3" y="128.3">1</text>
<text x="238.3" y="128.3">3</text>
<text x="251" y="130.8">1</text>
<text x="10.4" y="135.9">C</text>
<text x="30.6" y="133.3">1</text>
<text x="176.8" y="135.9">40</text>
<text x="176.8" y="133.3">41</text>
<text x="238.3" y="133.3">4</text>
<text x="285.4" y="135.9">C</text>
<text x="122.2" y="143.5">23</text>
<text x="122.2" y="141">43</text>
<text x="122.2" y="138.4">35</text>
<text x="176.8" y="143.5">37</text>
<text x="176.8" y="141">38</text>
<text x="176.8" y="138.4">39</text>
<text x="208" y="139.2" transform="rotate(-90 208 139.2)">2</text>
<text x="238.3" y="141">2</text>
<text x="251" y="141">5</text>
<text x="122.2" y="146">15</text>
<text x="176.8" y="146">36</text>
<text x="208" y="144.2" transform="rotate(-90 208 144.2)">1</text>
<text x="261.9" y="145.5" transform="rotate(-90 261.9 145.5)">2</text>
<text x="261.9" y="153.1" transform="rotate(-90 261.9 153.1)">3</text>
<text x="264.8" y="150.4">1</text>
<text x="10.4" y="185.9">D</text>
<text x="285.4" y="185.9">D</text>
<text x="35" y="199.9">1</text>
<text x="85" y="199.9">2</text>
<text x="135" y="199.9">3</text>
<text x="185" y="199.9">4</text>
<text x="235" y="199.9">5</text>
<text x="285" y="199.9">6</text>
</g>
<g font-size="1.8" fill="#008484">
<text x="23.2" y="27.8">J1</text>
<text x="32.2" y="24.1">+12V</text>
<text x="40.9" y="27.6">J?</text>
<text x="62.7" y="24.1">+12V</text>
<text x="74.7" y="27.6">AZ1117IH-5.0TRG1</text>
<text x="107.6" y="24.1">+5V</text>
<text x="150.8" y="26.6">+5V</text>
<text x="191" y="24.1">+12V</text>
<text x="227.8" y="25.3">+12V</text>
<text x="242" y="29.4" transform="rotate(-90 242 29.4)">RL1</text>
<text x="244.6" y="28.8" transform="rotate(-90 244.6 28.8)">G5LE-1</text>
<text x="69.3" y="35.2">C2</text>
<text x="97.3" y="35.2">C3</text>
<text x="142.5" y="30.2">J3</text>
<text x="17.6" y="36.6">BARREL_JACK</text>
<text x="32.3" y="41.6">GND</text>
<text x="45.2" y="36.4" transform="rotate(-90 45.2 36.4)">CONN_01X02</text>
<text x="69.4" y="40.3">1uF</text>
<text x="85.2" y="37.7">U1</text>
<text x="97.3" y="40.3">1uF</text>
<text x="106.1" y="37.7" transform="rotate(-90 106.1 37.7)">R</text>
<text x="108.2" y="38.2" transform="rotate(-90 108.2 38.2)">R3</text>
<text x="137.9" y="40.3">CONN_02X03</text>
<text x="183.4" y="40.2" transform="rotate(-90 183.4 40.2)">CONN_01X03</text>
<text x="184.5" y="40.2">J4</text>
<text x="150.4" y="44.1">GND</text>
<text x="191.1" y="46.7">GND</text>
<text x="80.6" y="49.2">GND</text>
<text x="103.6" y="48.4" transform="rotate(-90 103.6 48.4)">D2</text>
<text x="108.7" y="49" transform="rotate(-90 108.7 49)">LED</text>
<text x="261.2" y="49">2N7002P,215</text>
<text x="103.5" y="58.1">GND</text>
<text x="243.9" y="55.6">D?</text>
<text x="255.4" y="55.4">Q1</text>
<text x="272" y="59.8" transform="rotate(-90 272 59.8)">R7</text>
<text x="21.7" y="65.7">J2</text>
<text x="240.3" y="60.6">D_Schottky</text>
<text x="270" y="60.3" transform="rotate(-90 270 60.3)">10K</text>
<text x="21.5" y="68.3">USB_OTG</text>
<text x="82.2" y="67.3">+5V</text>
<text x="115.2" y="67.3">+5V</text>
<text x="127.2" y="69.5">U2</text>
<text x="233" y="69.5">GND</text>
<text x="25.8" y="72">VBUS</text>
<text x="28.4" y="77.1">D+</text>
<text x="48" y="77.6" transform="rotate(-90 48 77.6)">R1</text>
<text x="50.1" y="77.1" transform="rotate(-90 50.1 77.1)">R</text>
<text x="55.4" y="74.6">C1</text>
<text x="84.6" y="75.9">C4</text>
<text x="92.2" y="75.9">C5</text>
<text x="128" y="73.3">UVCC</text>
<text x="128" y="75.8">VCC</text>
<text x="156.8" y="75.8">(SCLK/PCINT1)PB1</text>
<text x="159.2" y="73.3">(SS/PCINT0)PB0</text>
<text x="227.8" y="74.9">+12V</text>
<text x="242" y="77.6" transform="rotate(-90 242 77.6)">RL2</text>
<text x="244.6" y="77.1" transform="rotate(-90 244.6 77.1)">G5LE-1</text>
<text x="24.8" y="83.1" transform="rotate(-90 24.8 83.1)">Shield</text>
<text x="27.3" y="83.1" transform="rotate(-90 27.3 83.1)">GND</text>
<text x="29" y="82.2">ID</text>
<text x="55.5" y="79.7">10uF</text>
<text x="84.6" y="81">1uF</text>
<text x="92.2" y="81">1uF</text>
<text x="100.7" y="82.2">0.1uF</text>
<text x="128" y="83.4">AREF</text>
<text x="128" y="78.4">VCC</text>
<text x="128" y="80.9">AVCC</text>
<text x="152.7" y="80.9">(PDO/MISO/PCINT3)PB3</text>
<text x="153.6" y="78.4">(PDI/MOSI/PCINT2)PB2</text>
<text x="155.8" y="83.4">(ADC11/PCINT4)PB4</text>
<text x="47.7" y="87.7" transform="rotate(-90 47.7 87.7)">D1</text>
<text x="52.8" y="88.3" transform="rotate(-90 52.8 88.3)">LED</text>
<text x="81.9" y="89.9">GND</text>
<text x="97.1" y="89.9">GND</text>
<text x="108.1" y="84.8">C9</text>
<text x="128" y="86">AVCC</text>
<text x="144" y="88.5">(ADC13/OC1B/OC4B/PCINT13)PB6</text>
<text x="144" y="86">(ADC12/OC1A/OC4B/PCINT12)PB5</text>
<text x="22.2" y="94.9">GND</text>
<text x="82.2" y="93.9">+5V</text>
<text x="110.8" y="93.7">22</text>
<text x="114.5" y="92.4">R4</text>
<text x="128" y="93.6">D+</text>
<text x="128" y="91.1">VBUS</text>
<text x="147.2" y="91.1">(OC0A/OC1C/RTS/PCINT7)PB7</text>
<text x="47.6" y="97.5">GND</text>
<text x="99.2" y="100">C6</text>
<text x="110.8" y="96.2">22</text>
<text x="114.5" y="97.5">R5</text>
<text x="128" y="101.2">UGND</text>
<text x="128" y="98.7">UCAP</text>
<text x="153.9" y="98.7">(ICP3/CLK0/OC4A)PC7</text>
<text x="158" y="96.1">(OC3A/OC4A)PC6</text>
<text x="261.2" y="97.3">2N7002P,215</text>
<text x="84.5" y="104.7" transform="rotate(-90 84.5 104.7)">10K</text>
<text x="86.6" y="104.2" transform="rotate(-90 86.6 104.2)">R2</text>
<text x="155.1" y="103.8">(OC0B/SCL/INT0)PD0</text>
<text x="160.3" y="106.3">(SDA/INT1)PD1</text>
<text x="243.9" y="103.8">D?</text>
<text x="255.4" y="103.7">Q2</text>
<text x="128" y="108.8">RESET</text>
<text x="159.1" y="113.9">(ICP2/ADC8)PD4</text>
<text x="160.3" y="108.8">(RXD/INT2)PD2</text>
<text x="160.5" y="111.4">(TXD/INT3)PD3</text>
<text x="240.3" y="108.9">D_Schottky</text>
<text x="270" y="108.6" transform="rotate(-90 270 108.6)">10K</text>
<text x="272" y="108" transform="rotate(-90 272 108)">R8</text>
<text x="82" y="119.7" transform="rotate(-90 82 119.7)">SW1</text>
<text x="86.1" y="118.6" transform="rotate(-90 86.1 118.6)">SW_Push</text>
<text x="99.7" y="118.9">18pF</text>
<text x="155.6" y="119">(T1/OC4D/ADC9)PD6</text>
<text x="159.6" y="116.5">(XCK1/CTS)PD5</text>
<text x="233" y="117.8">GND</text>
<text x="25.9" y="125.3" transform="rotate(-90 25.9 125.3)">CONN_01X02</text>
<text x="26.9" y="124">J?</text>
<text x="99.2" y="121.4">C7</text>
<text x="105" y="121.6">Crystal</text>
<text x="108.5" y="125.8" transform="rotate(-90 108.5 125.8)">Y1</text>
<text x="128" y="124.1">XTAL1</text>
<text x="154.6" y="121.5">(T0/OC4D/ADC10)PD7</text>
<text x="227.8" y="121.9">+12V</text>
<text x="242" y="124.6" transform="rotate(-90 242 124.6)">RL3</text>
<text x="244.6" y="124.1" transform="rotate(-90 244.6 124.1)">G5LE-1</text>
<text x="81.9" y="126.7">GND</text>
<text x="99.2" y="129.1">C8</text>
<text x="99.7" y="131.6">18pF</text>
<text x="128" y="126.6">XTAL2</text>
<text x="160.1" y="129.2">(INT6/AIN0)PE6</text>
<text x="164.2" y="126.6">(HWB)PE2</text>
<text x="208.8" y="131.7" transform="rotate(-90 208.8 131.7)">R</text>
<text x="25.9" y="138" transform="rotate(-90 25.9 138)">CONN_01X02</text>
<text x="26.9" y="136.7">J?</text>
<text x="163.7" y="136.8">(ADC1)PF1</text>
<text x="163.7" y="134.2">(ADC0)PF0</text>
<text x="206.8" y="132.2" transform="rotate(-90 206.8 132.2)">R6</text>
<text x="33.6" y="140.7">GND</text>
<text x="90.8" y="139.4">GND</text>
<text x="128" y="141.9">GND</text>
<text x="128" y="139.3">GND</text>
<text x="159.5" y="141.9">(ADC5/TMS)PF5</text>
<text x="159.6" y="139.3">(ADC4/TCK)PF4</text>
<text x="206.5" y="142.3" transform="rotate(-90 206.5 142.3)">D3</text>
<text x="211.5" y="142.9" transform="rotate(-90 211.5 142.9)">LED</text>
<text x="128" y="144.4">GND</text>
<text x="128" y="146.9">GND</text>
<text x="159.5" y="144.4">(ADC6/TDO)PF6</text>
<text x="160.4" y="146.9">(ADC7/TDI)PF7</text>
<text x="261.2" y="144.3">2N7002P,215</text>
<text x="114.9" y="153.4">GND</text>
<text x="129" y="152.1">ATmega32U4</text>
<text x="201.2" y="153.4">GND</text>
<text x="240.3" y="155.9">D_Schottky</text>
<text x="243.9" y="150.8">D?</text>
<text x="255.4" y="150.6">Q3</text>
<text x="270" y="155.5" transform="rotate(-90 270 155.5)">10K</text>
<text x="272" y="155" transform="rotate(-90 272 155)">R9</text>
<text x="30.1" y="160">+5V</text>
<text x="233" y="164.8">GND</text>
<text x="32.5" y="170.8" transform="rotate(-90 32.5 170.8)">10K</text>
<text x="34.5" y="170.3" transform="rotate(-90 34.5 170.3)">R?</text>
<text x="51.5" y="170.8" transform="rotate(-90 51.5 170.8)">10K</text>
<text x="53.5" y="170.3" transform="rotate(-90 53.5 170.3)">R?</text>
<text x="69.3" y="170.8" transform="rotate(-90 69.3 170.8)">10K</text>
<text x="71.3" y="170.3" transform="rotate(-90 71.3 170.3)">R?</text>
<text x="87.1" y="170.8" transform="rotate(-90 87.1 170.8)">10K</text>
<text x="89.1" y="170.3" transform="rotate(-90 89.1 170.3)">R?</text>
<text x="30.8" y="184.7" transform="rotate(-90 30.8 184.7)">SW_Push</text>
<text x="34.8" y="185.7" transform="rotate(-90 34.8 185.7)">SW?</text>
<text x="49.8" y="184.7" transform="rotate(-90 49.8 184.7)">SW_Push</text>
<text x="53.9" y="185.7" transform="rotate(-90 53.9 185.7)">SW?</text>
<text x="67.6" y="184.7" transform="rotate(-90 67.6 184.7)">SW_Push</text>
<text x="71.7" y="185.7" transform="rotate(-90 71.7 185.7)">SW?</text>
<text x="85.4" y="184.7" transform="rotate(-90 85.4 184.7)">SW_Push</text>
<text x="89.4" y="185.7" transform="rotate(-90 89.4 185.7)">SW?</text>
<text x="29.8" y="192.7">GND</text>
</g>
<text font-size="1.8" fill="#008400" x="92.9" y="97.5">1uF</text>
<g font-size="1.4" fill="#008484">
<text x="78.2" y="31.2">VI</text>
<text x="83.1" y="35" transform="rotate(-90 83.1 35)">GND</text>
<text x="84.8" y="31.2">VO</text>
</g>
</svg>
